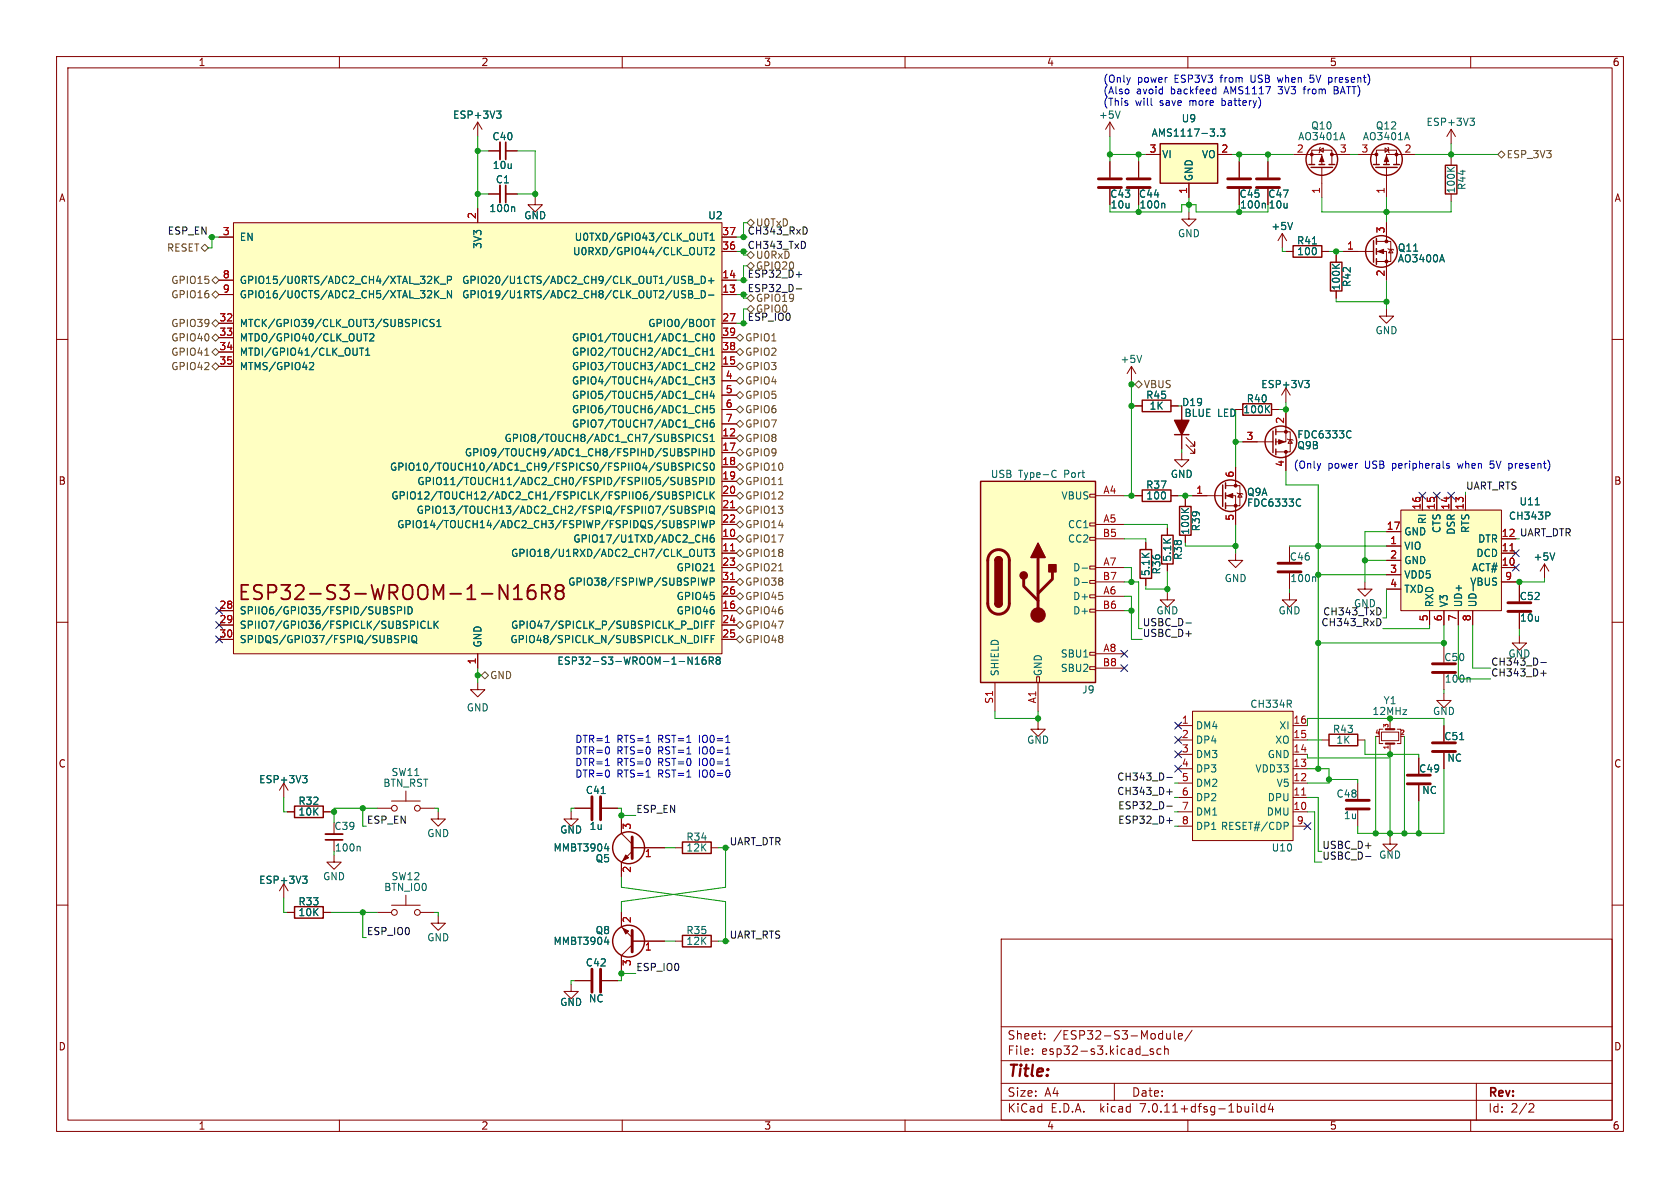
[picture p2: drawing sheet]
<svg xmlns="http://www.w3.org/2000/svg" width="297mm" height="210mm" viewBox="0 0 297 210" stroke-linecap="round" stroke-linejoin="round" font-family="sans-serif">
<g fill="none" stroke="#840000" stroke-width=".18">
<path d="M10 10h277v190h-277zM12 12h273v186h-273zM60 10v2M110 10v2M160 10v2M210 10v2M260 10v2M41.3 39.4h86.3v76.2h-86.3zM84.5 21.6v2.5M84.5 36.8v2.6M84.5 21.6l-.8 1.3M84.5 21.6l.7 1.3"/>
<path d="M86.4 34.3h2M86.4 26.7h2M89.4 34.3h2M89.4 26.7h2M94.6 34.9v1.3h1.3l-1.3 1.3-1.3-1.3h1.3M196.2 21.6v2.5M196.2 28.6v2.8M196.2 33.4v2.8M196.2 21.6l-.7 1.3M196.2 21.6l.8 1.3M201.3 28.6v2.8M201.3 33.4v2.8"/>
<path d="M202.6 27.3h2.5M210.2 37.5v1.2h1.3l-1.3 1.3-1.3-1.3h1.3M210.2 32.4v2.5M215.3 27.3h2.5M219.1 28.6v2.8M219.1 33.4v2.8M224.2 28.6v2.8M224.2 33.4v2.8M228.6 27.3h5.1v1.8M231.9 29.1v-2.6h3.6v2.6M233.3 26.5l.6-.3v.7zM233.4 26l-.1 .2v.7l-.1 .2"/>
<path d="M233.7 29.6v5.3M235.5 27.3h3.3M240 27.3h3.3M243.3 29.1v-2.6h3.6v2.6M244.9 26.2l.6 .3-.6 .4zM245.1 29.6v5.3M245.1 39.4v3.3M245.4 26l.1 .2v.7l.1 .2M250.2 27.3h-5.1v1.8M256.5 22.9v2.5M256.5 27.9v1.3M256.5 34.3v1.3"/>
<path d="M256.5 22.9l-.7 1.2M256.5 22.9l.8 1.2M10 60h2M38.7 52.1h2.6M38.7 49.5h2.6M38.7 57.2h2.6M38.7 41.9h2.6M38.7 59.7h2.6M127.6 44.5h2.6M127.6 52.1h2.6M127.6 49.5h2.6M127.6 57.2h2.6"/>
<path d="M127.6 41.9h2.6M127.6 59.7h2.6M226.7 41.3l-.8 1.2M226.7 41.3v2.5M226.7 41.3l.8 1.2M227.3 44.5h1.3M233.7 44.5h1.2M236.2 45.1v1.3M236.2 51.4v1.3M237.5 44.5h5.3M243.3 44.5h1.8v5M243.3 42.7h2.6v3.5h-2.6"/>
<path d="M245.1 54.6v1.3h1.3l-1.3 1.3-1.3-1.3h1.3M245.4 43.9l.1 .2h.8l.1 .1M245.9 44.1l.4 .6h-.8zM285 60h2M38.7 64.8h2.6M38.7 62.2h2.6M127.6 77.5h2.6M127.6 64.8h2.6M127.6 62.2h2.6M127.6 67.3h2.6M127.6 69.9h2.6M127.6 72.4h2.6"/>
<path d="M127.6 74.9h2.6M200 64.8l-.7 1.2M200 64.8v2.5M200 64.8l.8 1.2M200.7 71.8h1.2M207 71.8h1.3M208.9 71.8v7.6M209.7 78.6l1.5 1.5v-.7v.7h-.8M209.7 77.3l1.5 1.6v-.8v.8h-.8M218.4 72.4h1.3M219.7 78.1h5.3M224.8 72.4h1.3"/>
<path d="M225.6 76.3h2.5v3.6h-2.5M227.3 73v5.1h-1.7M227.3 68.6v2.5M227.3 79.9v3.3M227.3 68.6l-.7 1.3M227.3 68.6l.8 1.3M227.6 77.6l.1 .1h.8l.1 .2M228.1 77.7l.4 .7h-.8zM127.6 87.6h2.6M127.6 95.3h2.6M127.6 97.8h2.6M127.6 80h2.6"/>
<path d="M127.6 82.6h2.6M127.6 85.1h2.6M127.6 90.2h2.6M127.6 92.7h2.6M192.7 95h1v.5h-1zM192.7 92.5h1v.5h-1zM192.7 87.4h1v.5h-1zM193.7 87.6h5.1M193.7 95.3h5.1M193.7 92.7h5.1M200.7 87.6h1.2M202.6 95.9v1.3"/>
<path d="M206.4 93.3v1.3M206.4 99.7v1.3M207 87.6h1.3M208.9 80v1.3h1.3l-1.3 1.3-1.3-1.3h1.3M209.5 88.3v1.2M209.5 94.6v1.3M210.8 87.6h5.4M216.7 87.6h1.7v5.1M216.7 85.9h2.5v3.5h-2.5M218.4 97.8v1.3h1.3l-1.3 1.2-1.2-1.2h1.2M218.4 82.6v3.3M218.7 87.1l.1 .1h.8l.1 .2"/>
<path d="M219.2 87.2l.4 .7h-.8zM228 96.5v2.8M245.1 96.5h2.5M245.1 94h2.5M245.1 99.1h2.5M247.6 90.2h17.8v17.8h-17.8zM251.5 87.6v2.6M254 87.6v2.6M256.5 87.6v2.6M259.1 87.6v2.6M265.4 95.3h2.6M265.4 97.8h2.6"/>
<path d="M273 99.7l-.7 1.3M273 99.7v2.5M273 99.7l.8 1.3M10 110h2M38.7 108h2.6M38.7 110.5h2.6M38.7 113h2.6M84.5 115.6v2.5M127.6 108h2.6M127.6 100.3h2.6M127.6 110.5h2.6M127.6 113h2.6"/>
<path d="M127.6 105.4h2.6M127.6 102.9h2.6M183.3 119.6h.5v1.1h-.5zM192.7 117.9h1v.5h-1zM192.7 115.3h1v.5h-1zM192.7 107.7h1v.5h-1zM192.7 105.2h1v.5h-1zM192.7 102.6h1v.5h-1zM192.7 100.1h1v.5h-1zM193.7 108h5.1M193.7 100.3h5.1M193.7 105.4h5.1"/>
<path d="M193.7 102.9h5.1M193.7 115.6h5.1M193.7 118.1h5.1M202.6 102.2v1.3M206.4 104.8v1.2h1.2l-1.2 1.3-1.3-1.3h1.3M228 104.8v1.2h1.2l-1.2 1.3-1.3-1.3h1.3M228 101.3v2.8M241.3 102.9v1.2h1.3l-1.3 1.3-1.3-1.3h1.3M245.1 101.6h2.5M245.1 104.1h2.5M252.7 108v2.5M255.3 108v2.5"/>
<path d="M255.3 114.3v2.8M255.3 119.1v2.8M257.8 108v2.5M260.3 108v2.5M265.4 100.3h2.6M265.4 102.9h2.6M268.6 112.4v1.3h1.3l-1.3 1.2-1.3-1.2h1.3M268.6 103.5v2.8M268.6 108.3v2.8M285 110h2M50.2 138.4v2.6M50.2 138.4l-.8 1.3"/>
<path d="M50.2 138.4l.7 1.3M71.8 139.8v1.8M84.5 120.7v1.2h1.2l-1.2 1.3-1.3-1.3h1.3M175.9 120.7v5M183.5 127.6v1.3h1.3l-1.3 1.3-1.3-1.3h1.3M183.5 120.7v5M208.3 130.8h2.5M208.3 128.3h2.5M208.3 138.4h2.5M208.3 135.9h2.5M208.3 133.4h2.5M210.8 125.7h17.8v22.9h-17.8z"/>
<path d="M228.6 130.8h2.5M228.6 128.3h2.5M228.6 138.4h2.5M228.6 135.9h2.5M228.6 133.4h2.5M233.7 130.8h1.2M240 138.4v2.8M240 130.8h1.3M244.2 129.4h3.1v1.5h-3.1zM244.5 128.9h-.7v2.5h.7M245.7 127.6v1.3M245.7 131.4v1.3"/>
<path d="M247 128.9h.6v2.5h-.6M250.8 134v2.8M250.8 138.8v2.8M255.3 122.6v1.2h1.2l-1.2 1.3-1.3-1.3h1.3M255.3 128.3v2.8M255.3 133.1v2.8M10 160h2M50.2 156.2l-.8 1.3M50.2 156.2v2.6M50.2 156.2l.7 1.3M50.8 143.5h1.3M57.1 143.5h1.3"/>
<path d="M59.1 151.1v1.3h1.2l-1.2 1.3-1.3-1.3h1.3M59.1 148.5v2M66.7 142.9h2.5M69.2 141.6h5.1M71.8 158.2v1.8M74.3 142.9h2.5M77.5 143.5v1.3h1.2l-1.2 1.3-1.3-1.3h1.3M101 143.5v1.3h1.2l-1.2 1.3-1.3-1.3h1.3M101.6 142.9h2.8M106.4 142.9h2.8M109.9 144.8v2.5l1.9 1.9M111.8 150.5l-1.9 1.9v2.5"/>
<path d="M111.8 149.9h5.7M119.4 149.9h1.2M125.7 149.9h1.3M208.3 143.5h2.5M208.3 141h2.5M208.3 146.1h2.5M228.6 143.5h2.5M228.6 141h2.5M228.6 146.1h2.5M240 143.3v2.8M245.7 148v1.2h1.3l-1.3 1.3-1.2-1.3h1.2M285 160h2"/>
<path d="M50.8 161.3h1.3M57.1 161.3h1.3M66.7 161.3h2.5M69.2 160h5.1M74.3 161.3h2.5M77.5 161.9v1.3h1.2l-1.2 1.3-1.3-1.3h1.3M101 174v1.3h1.2l-1.2 1.2-1.3-1.2h1.3M101.6 173.4h2.8M106.4 173.4h2.8M109.9 161.3v2.5l1.9 1.9M111.8 167l-1.9 1.9v2.6M111.8 166.4h5.7"/>
<path d="M119.4 166.4h1.2M125.7 166.4h1.3M177 166h108v32h-108zM60 198v2M110 198v2M160 198v2M177 194.5h108M177 191.5h108M177 187.5h108M177 181.5h108M182.5 186.3v.1M182.5 185.5v.1"/>
<path d="M184.7 183.6v.1M184.7 182.8v.1M197 191.5v3M203.9 185.5l-.4-.1-.2 .2 .1 .2 .5 .2v.3h-.6M205.2 185.5l-.4-.1-.3 .3v.4l.2 .2h.5M205.4 182.7l.1 .1M205.5 182.2v1.5M205.5 183.6l-.1 .1M205.9 185.5l.2-.1 .4 .1v.9M205.9 184.9v1.5M206.2 182.7l.1 .9 .4 .1 .2-.1M206.9 182.7v1"/>
<path d="M207.6 182.2v1.3l.2 .2M208.3 183.2l.7-.1v-.3l-.5-.1-.2 .2 .1 .7h.6M210 198v2M210.7 182.1l-1.2 2M221.5 195.1v.1M221.5 195.6v1M222.2 195.1v1.3l.2 .2M223.6 195.1v1.5M223.6 195.7l-.4-.1-.3 .3v.4l.1 .2h.6M224.6 195l-.4 1.1h1M225 195.6v1M260 198v2"/>
<path d="M261 191.5v6.5M270.5 195.1l.5 .1 .2 .3-1 1.1h1"/>
<circle cx="69.7" cy="142.9" r=".51"/>
<circle cx="73.8" cy="142.9" r=".51"/>
<circle cx="69.7" cy="161.3" r=".51"/>
<circle cx="73.8" cy="161.3" r=".51"/>
</g>
<g fill="none" stroke="#840000" stroke-width=".51">
<path d="M194.2 31.6h4M194.2 33.1h4M199.3 31.6h4M199.3 33.1h4M217 31.6h4.1M217 33.1h4.1M222.1 31.6h4.1M222.1 33.1h4.1M175.2 97.7a1.91 1.91 0 0 1 2.1-.4 1.91 1.91 0 0 1 1.1 1.8v7.6a1.91 1.91 0 0 1-1.9 1.9 1.91 1.91 0 0 1-1.9-1.9v-7.8l.2-.6zM183.5 98.6v10.1M225.9 99.6h4.1M181 102.4v1.2l2.5 2.6"/>
<path d="M186.1 101.1v1.3l-2.6 2.5M225.9 101.1h4.1M253.2 117.3h4.1M253.2 118.9h4.1M266.6 106.6h4M266.6 108.1h4M248.8 137h4.1M248.8 138.6h4.1M253.2 131.3h4.1M253.2 132.8h4.1M104.6 140.8v4.1M106.2 140.8v4.1"/>
<path d="M111.8 148v3.8M238 141.5h4.1M238 143h4.1M104.6 171.3v4.1M106.2 171.3v4.1M111.8 164.5v3.8"/>
</g>
<g fill="#840000" stroke="#840000" stroke-width=".18">
<path d="M110.6 151.1l.5 .5-1 .5z"/>
<path d="M110.1 164.1l1 .5-.5 .5z"/>
<path d="M226.1 77.7l1 .4-1 .4z"/>
<path d="M245.1 27.6l.4 1h-.8z"/>
<path d="M243.6 44.5l1-.4v.7z"/>
<path d="M233.7 27.6l.4 1h-.8z"/>
<path d="M216.9 87.6l1-.4v.8z"/>
<circle cx="227.3" cy="76.3" r=".25"/>
<circle cx="227.3" cy="79.9" r=".25"/>
<circle cx="246.9" cy="27.3" r=".25"/>
<circle cx="243.3" cy="27.3" r=".25"/>
<circle cx="245.1" cy="46.2" r=".25"/>
<circle cx="245.1" cy="42.7" r=".25"/>
<circle cx="231.9" cy="27.3" r=".25"/>
<circle cx="235.5" cy="27.3" r=".25"/>
<circle cx="218.4" cy="89.4" r=".25"/>
<circle cx="218.4" cy="85.9" r=".25"/>
<circle cx="183.5" cy="108.7" r="1.27"/>
</g>
<g fill="none" stroke="#840000" stroke-width=".25">
<path d="M205.1 25.4h10.2v7h-10.2zM231.4 29.1h1M231.8 29.6h3.8M233.2 29.1h1M234.9 29.1h1.1M242.8 29.1h1M243.2 29.6h3.8M244.6 29.1h1M246.4 29.1h1M255.5 29.2h2.1v5.1h-2.1zM228.6 43.4h5.1v2.1h-5.1zM235.2 46.4h2v5h-2z"/>
<path d="M242.8 42.5v3.9M243.3 42.2v1M243.3 43.9v1.1M243.3 45.7v1M201.9 70.7h5.1v2.1h-5.1zM207.6 76.8h2.6M219.7 71.4h5.1v2h-5.1zM225 76.2v3.8M225.6 75.8v1M225.6 77.6v1M225.6 79.4v1M173.4 85.1h20.3v35.6h-20.3z"/>
<path d="M175.9 99.1a.64 .64 0 0 1 .6-.7 .64 .64 0 0 1 .7 .7M201.5 97.2h2.1v5h-2.1zM201.9 86.6h5.1v2h-5.1zM205.4 94.6h2v5.1h-2zM208.5 89.5h2.1v5.1h-2.1zM216.2 85.7v3.8M216.7 85.3v1.1M216.7 87.1v1M216.7 88.9v1M175.9 106.7a.64 .64 0 0 0 .6 .6 .64 .64 0 0 0 .7-.6M234.9 129.8h5.1v2h-5.1zM52.1 142.5h5v2h-5z"/>
<path d="M120.6 148.8h5.1v2.1h-5.1zM52.1 160.3h5v2h-5zM120.6 165.4h5.1v2h-5.1z"/>
<circle cx="233.7" cy="28.2" r="2.79"/>
<circle cx="245.1" cy="28.2" r="2.79"/>
<circle cx="244.2" cy="44.4" r="2.79"/>
<circle cx="226.4" cy="78.1" r="2.79"/>
<circle cx="217.6" cy="87.6" r="2.79"/>
<circle cx="111.1" cy="149.9" r="2.82"/>
<circle cx="111.1" cy="166.4" r="2.82"/>
</g>
<g fill="none" stroke="#006464" stroke-width=".18">
<path d="M87.8 19.6h.8l-.5 .5 .4 .1 .1 .5-.3 .2h-.3M198 19.6l-.4 1.3M90.8 36.6l.2 .1v.7M205.7 35.9l.2 .2v.7M215.3 24v.1M215.7 22.8h.8l-.4 .5 .4 .1v.6l-.2 .1-.6-.1M228.5 39.3l-.4 1.3M237.3 23.4l.4 1.3M248.7 23.4l.5 1.3M255.8 29.5l.8 .8M257.1 29.5l-.7 .6M259.9 20.9h.8l-.5 .5 .4 .1 .1 .4-.3 .3h-.4"/>
<path d="M64.3 59h.7M64.6 59v1.3M65.4 59.1l.5-.1 .2 .4-.8 .9h.8M75.5 56.6a.6 .6 0 0 0-.8 .4 .6 .6 0 0 0 .6 .7l.2-.1M76.7 56.5h-.4l-.2 .1v.3l.5 .3 .1 .3-.2 .2h-.5M76.9 48.8v1.3M76.9 51.4v1.2M77 49.4l.6 .7M77 51.9l.6 .7M77.2 57.7h.8M77.2 56.8l.4-.3v1.2M77.6 48.8l-.7 .8"/>
<path d="M77.6 51.4l-.7 .7M77.8 52.8h1M77.8 50.2h1M79.1 49.5l.6-.1 .1-.1v-.3l-.7-.2v1.3M79.8 51.4v1.2l-.7-1.2v1.2M121 51.4h.2M121.1 52.2v.3M121.7 51.4h.5l.2 .2-.2 .4 .2 .1 .1 .3-.3 .2h-.5zM121.7 48.8h.5l.2 .3-.2 .3 .2 .2 .1 .3-.3 .2h-.5zM121.7 52h.5M121.7 49.4h.5M122.7 52.8h1"/>
<path d="M122.7 50.2h1M124 51.4a.64 .64 0 0 1 .7 .6 .64 .64 0 0 1-.7 .6zM124 48.8a.64 .64 0 0 1 .7 .7 .64 .64 0 0 1-.7 .6zM124.3 59.6h.7M124.5 43.8h.7M124.5 41.2h.7M124.8 41.2v1.3M124.8 43.8v1.2M125 59v1.3M125.2 52.2h1M125.2 49.6h1M125.6 43.9l.4-.1 .3 .3-.8 .9h.8"/>
<path d="M125.6 41.6l.3-.4v1.3M125.6 42.5h.7M125.7 59.1l.2-.1a.68 .68 0 0 1 .4 .6 .68 .68 0 0 1-.4 .7l-.2-.2-.1-.3zM125.7 56.5h.7M125.7 49.1v1M126 56.5v1.2M232 43.1h.7M235.5 46.7l.8 .7M236.8 46.7l-.7 .5M254.9 45l.5 1.3M54.9 64.1h.4l.2 .3-.8 .9h.8M63.6 61.5h.7"/>
<path d="M63.9 61.5v1.3M64.6 62.8h.8M64.6 61.9l.4-.4v1.3M122.3 80l.7-.1 .1-.2-.1-.3-.7-.1v1.3M123.6 79.3v1.3M123.9 76.9a.6 .6 0 0 0-.9 .4 .6 .6 0 0 0 .6 .7l.3-.1M124.2 79.3v1.3M124.2 79.9h.7M124.3 61.5v1.3M124.3 64.7h.7M124.3 62.1h.7M124.3 67.2h.7"/>
<path d="M124.3 69.8h.7M124.3 72.3h.7M124.3 74.8h.7M124.9 79.3v1.3M125 61.5v1.3M125 64.1v1.2M125 66.6v1.3M125 69.2v1.2M125 71.7v1.3M125 74.2v1.3M125.1 76.8h-.5l-.3 .2 .2 .3 .5 .3v.3l-.2 .1h-.5M125.5 66.6h.8l-.4 .5 .3 .1v.6l-.2 .1-.5-.1"/>
<path d="M125.6 79.3a.64 .64 0 0 1 .7 .7 .64 .64 0 0 1-.7 .6zM125.6 64.2l.4-.1 .3 .3-.8 .9h.8M125.6 78h.7M125.6 61.9l.3-.4v1.3M125.6 77.1l.3-.3v1.2M125.6 62.8h.7M125.9 69.1l-.3 .9h.7M126.2 74.2l-.4 .1a.86 .86 0 0 0 0 1.2l.4-.1 .1-.4-.3-.3-.3 .1-.1 .2M126.2 69.6v.8M126.2 71.7h-.6v.6l.1-.1h.5l.1 .2-.1 .4-.2 .2-.4-.2M201.8 62.8l-.4 1.3M223.9 72.2l.6 .8"/>
<path d="M224.5 71.7l-.8 .7M230.7 67.3h.7l-.4 .4 .4 .2v.4l-.2 .2h-.4M238.6 76.1l.2 .2M238.8 77.3l-.2 .1M120.1 87.3l.7 .5-.2 .4-.5-.1M120.5 89.5v1l-.2 .2M120.6 84.4v1l-.1 .2-.4 .1M120.7 81.9h-.5l-.2 .1v.3l.6 .3 .1 .3-.2 .2h-.5M120.8 87l-.4-.1-.3 .3M121.1 89.5h.5l.2 .2-.2 .4 .2 .1 .1 .3-.3 .2h-.5zM121.1 90.1h.5M121.2 84.4h.4l.3 .2-.3 .4 .3 .1v.3l-.2 .3h-.5z"/>
<path d="M121.2 85h.4M121.3 82.5h.6l.1-.2-.1-.3-.6-.1v1.2M121.4 87.6l.6-.1 .1-.1-.1-.3-.6-.2v1.3M121.7 92.1l-.5-.1-.2 .1v.4l.6 .2 .1 .3-.3 .3-.4-.1M122.2 92.7l.6-.1 .2-.2-.1-.3-.7-.1v1.3M122.5 81.9v1.2M122.6 86.9v1.3M123.1 89.5h-.5l-.3 .2 .2 .3 .5 .3v.3l-.2 .1h-.5M123.1 84.5l-.5-.1-.2 .2 .1 .3 .6 .3v.3l-.2 .2-.5-.1M123.3 97.1v1l.3 .3 .3-.1 .1-.2v-1M123.5 92v1.3M123.6 90.1h.6l.1-.2v-.3l-.7-.1v1.2"/>
<path d="M123.7 85.1l.6-.1 .1-.2-.1-.3-.6-.1v1.3M123.9 82a.6 .6 0 0 0-.9 .4 .6 .6 0 0 0 .6 .7l.3-.1M124 87.1a.6 .6 0 0 0-.9 .4 .6 .6 0 0 0 .6 .7l.3-.1M124 92l.3 1.3 .2-.9 .3 .9 .3-1.3M124.3 94.6v1.2M124.3 95.2h.7M124.5 97.1h.7M124.5 86.9v1.3h.6M124.8 97.1v1.3M124.9 89.5v1.2M124.9 84.4v1.3M125 94.6v1.2"/>
<path d="M125.1 81.9h-.5l-.3 .2 .2 .3 .5 .2v.4l-.2 .1h-.5M125.5 89.7l.2-.2a.43 .43 0 0 1 .6 .4v.4a.42 .42 0 0 1-.4 .5 .42 .42 0 0 1-.5-.5zM125.5 97.1h.8l-.4 .5 .3 .1v.5l-.2 .2-.5-.2M125.6 84.4a.64 .64 0 0 1 .7 .6 .64 .64 0 0 1-.7 .7zM125.6 86.9v1.3M125.6 92.7l.6-.1 .1-.2-.1-.3-.6-.1v1.3M125.7 82l.2-.1a.68 .68 0 0 1 .4 .6 .68 .68 0 0 1-.4 .6l-.2-.1-.1-.4zM125.7 90.4l.6 .5M125.7 87.5l.6 .7M126.2 94.6h-.4a.86 .86 0 0 0 0 1.2l.4-.1 .1-.4-.3-.3-.3 .1-.1 .2M126.3 86.9l-.7 .8M186.4 83.1l.3 .2"/>
<path d="M186.7 84.3l-.3 .1M208.9 89.9l.7 .7M210.1 89.9l-.7 .5M229.7 88.2l.3 .1M230 89.4l-.3 .1M271.4 89.3h.7M273.8 90.5l.2 .3v.3l-.2 .1M274.9 97.7l-.5 1.3M69.2 107.9l.4 .1 .1 .3-.2 .2h-.3M70.3 107.3v1.2M70.9 107.8l-.6 .1M71 113l.6-.1 .1-.1v-.3l-.7-.2v1.3"/>
<path d="M71.5 107.3v1.2M72.1 107.3v1.2h.5l.3-.7M72.3 112.3v1.3M73 112.4l.1-.1a.43 .43 0 0 1 .6 .5v.4a.42 .42 0 0 1-.5 .4 .42 .42 0 0 1-.4-.4v-.4zM73.1 113.3l.4 .2M73.5 113.5l.2 .2M73.8 109.8v1.3M75.2 109.9a.6 .6 0 0 0-.9 .4 .6 .6 0 0 0 .6 .8l.3-.2M75.7 109.8v1.3h.6M76.7 109.8v1.3M76.9 110.3l.6 .8M77.5 109.8l-.8 .7"/>
<path d="M122.9 117.4h.7M122.9 116.5l.4-.4v1.3M124 109.8v1.3M124 112.3v1.3M124.6 110.4h.5M124.6 112.9h.5M124.7 116.1l-.3 .1a.86 .86 0 0 0 0 1.2l.4-.1v-.4l-.2-.3-.4 .1-.1 .2M125.1 102.2l-.3 1.2-.3-.9-.2 .9M125.2 109.8h-.6v1.3M125.2 112.3h-.6v1.3M125.4 116.8h.6l.1-.2v-.3l-.7-.2v1.3M125.6 102.8h.6l.1-.2-.1-.3-.6-.1v1.2"/>
<path d="M125.6 100.9h.7M125.7 116.8l.4 .6M125.7 110.4h.5M125.7 112.9h.5M126.3 109.8h-.6v1.3M126.3 112.3h-.6v1.3M126.8 116.7l-.2 .2 .1 .4 .1 .1h.4l.1-.2v-.3l-.2-.2M126.8 116.7l-.2-.2 .2-.4h.3l.2 .3-.2 .3M126.8 116.7h.3M191.3 100.4h1M191.3 103h1M232.4 102l.2 .1v.7"/>
<path d="M259.7 119.7l.2 .2v.7M260.4 103.5v.9M53.5 137.1h.8l-.4 .5 .3 .1 .1 .4-.3 .3h-.3M227.9 124.4l.4 .6M228.2 123.9v.4M258.1 130.8h.7M53.5 154.9h.8l-.4 .5 .3 .1 .1 .4-.3 .3h-.3M63.5 149.6l.2 .2v.6M106.3 140.3h.7M106.9 150h.8M107.5 149.6v.8M227 145.4h.5l.2 .2-.1 .4h-.6"/>
<path d="M106.9 166.5h.8M107.5 166.1v.8"/>
</g>
<g fill="#840000" stroke="#840000" stroke-width=".25">
<path d="M207.6 74.3h2.6l-1.3 2.5z"/>
<path d="M175.9 106.7h1.3a.64 .64 0 0 1-.7 .6 .64 .64 0 0 1-.6-.6z"/>
<path d="M175.9 99.1h1.3v7.6h-1.3z"/>
<path d="M176.1 98.6a.64 .64 0 0 1 .7-.1 .64 .64 0 0 1 .4 .6h-1.3z"/>
<path d="M183.5 96l1.3 2.6h-2.6z"/>
<path d="M185.4 99.8h1.3v1.3h-1.3z"/>
<circle cx="181" cy="101.7" r=".63"/>
</g>
<path d="M88.4 25.1v3.1M88.4 32.8v3M57.5 147.4h3.1" fill="none" stroke="#840000" stroke-width=".33"/>
<path d="M89.4 25.1v3.1M89.4 32.8v3M57.5 148.5h3.1" fill="none" stroke="#840000" stroke-width=".3"/>
<g fill="#ffffc2" stroke="#ffffc2" stroke-width=".18">
<path d="M41.3 39.4h86.3v76.2h-86.3z"/>
<path d="M205.1 25.4h10.2v7h-10.2z"/>
<path d="M173.4 85.1h20.3v35.6h-20.3z"/>
<path d="M210.8 125.7h17.8v22.9h-17.8z"/>
<path d="M247.6 90.2h17.8v17.8h-17.8z"/>
</g>
<path d="M90.8 105.9h1.5M90.8 104.1l.8-.7v2.5M94.5 103.4a1.01 1.01 0 0 0-1.2 1.1v.9l.2 .4 .7 .1 .4-.2 .1-.9-.2-.3-.8-.1-.4 .4M95.8 104.7h1a.69 .69 0 0 0 .5-.6 .69 .69 0 0 0-.5-.7h-1v2.5M96.4 104.7l.8 1.2M98.7 104.5l-.5 .5 .1 .7 .4 .2 .7-.1 .3-.4-.2-.7-.3-.2M98.7 104.5a.55 .55 0 0 1-.5-.6 .55 .55 0 0 1 .5-.5h.5a.55 .55 0 0 1 .5 .5 .55 .55 0 0 1-.5 .6M98.7 104.5h.5" fill="none" stroke="#840000" stroke-width=".32"/>
<path d="M129.1 97.4h.8M129.1 89.8h.8M266.9 97.4h.8M129.1 102.5h.8M230.1 140.6h.7" fill="none" stroke="#a90000" stroke-width=".18"/>
<path d="M245 131.4h1.5M245 128.9h1.5" fill="none" stroke="#840000" stroke-width=".38"/>
<g fill="none" stroke="#725600" stroke-width=".18">
<path d="M132.1 39.4l.6-.7 .6 .7-.6 .6zM264.8 27.3l.6-.6 .7 .6-.7 .6zM35.6 43.8l.6-.6 .6 .6-.6 .7zM37.5 49.5l.6-.6 .6 .6-.6 .7zM37.5 57.2l.6-.7 .6 .7-.6 .6zM37.5 59.7l.6-.6 .6 .6-.6 .6zM38.1 51.4l.6 .7-.6 .6-.6-.6zM130.2 59.7l.6-.6 .6 .6-.6 .6zM132.1 52.7l.6-.6 .6 .6-.6 .6zM132.1 45.1l.6-.6 .6 .6-.6 .6zM132.1 47l.6-.6 .6 .6-.6 .6zM132.7 54l.6 .6-.6 .6-.6-.6z"/>
<path d="M36.2 62.8h.7M37.5 62.2l.6-.6 .6 .6-.6 .7zM37.5 64.8l.6-.7 .6 .7-.6 .6zM130.2 62.2l.6-.6 .6 .6-.6 .7zM130.2 64.8l.6-.7 .6 .7-.6 .6zM130.2 67.3l.6-.6 .6 .6-.6 .6zM130.2 69.9l.6-.7 .6 .7-.6 .6zM130.2 77.5l.6-.7 .6 .7-.6 .6zM130.8 74.3l.6 .6-.6 .7-.6-.7zM130.8 71.8l.6 .6-.6 .6-.6-.6zM200.7 67.9l.6-.6 .6 .6-.6 .7zM130.2 90.2l.6-.7 .6 .7-.6 .6z"/>
<path d="M130.2 92.7l.6-.6 .6 .6-.6 .6zM130.2 95.3l.6-.7 .6 .7-.6 .6zM130.2 97.8l.6-.6 .6 .6-.6 .6zM130.2 85.1l.6-.6 .6 .6-.6 .6zM130.2 82.6l.6-.7 .6 .7-.6 .6zM130.2 80l.6-.6 .6 .6-.6 .6zM130.8 87l.6 .6-.6 .7-.6-.7zM130.8 99.7l.6 .6-.6 .7-.6-.7zM137.7 85.7h.7M85.1 119.4l.6-.7 .7 .7-.7 .6zM130.2 113l.6-.6 .6 .6-.6 .7zM130.2 108l.6-.7 .6 .7-.6 .6z"/>
<path d="M130.2 102.9l.6-.7 .6 .7-.6 .6zM130.2 105.4l.6-.6 .6 .6-.6 .6zM130.8 109.9l.6 .6-.6 .6-.6-.6zM137.7 100.9h.7"/>
</g>
<g fill="none" stroke="#0f0f0f" stroke-width=".18">
<path d="M140.8 48.5h.9M140.8 51.1h.9M142.3 43v.6M142.5 40.2l.2 .5-.2 .6M209.7 110.1h.9M244.1 107.7v.7M244.1 109.6v.5l-.2 .5M272.4 119h1M272.4 117.1h1M272.9 118.5v1M206.3 137.4h.9M206.3 140h.9"/>
<path d="M206.8 139.5v1M206.3 142.5h.9M206.3 145.1h.9M241.4 151.4h1"/>
</g>
<g fill="none" stroke="#0000c2" stroke-width=".18">
<path d="M199.5 15.9v.6M199.8 13.7l-.3 .8M203.6 18.6h.1M214.6 15.7l.3 .1M214.9 15.3v1.3M214.9 16.5l-.3 .1M225.8 13.7l.3 .8M230.4 15.7h.4M230.6 15.4l-.1 1.2M231.6 14.4l.5 .1M232.2 13.3h-.6v.6l.5-.1M235 13.7l.4 .1"/>
<path d="M235.4 14.4l-.4 .1M235.9 15.3v1.3h.4M235.9 15.9h.4M233.5 81.9l-.3 .9M256.2 82l-.3-.1-.2 .2 .1 .2 .4 .1v.3h-.5M263.4 82.7l.2 .1M264.1 81.5h-.6l-.1 .6 .2-.1M266.7 82.7l.4 .1M267.1 81.9l-.4 .1M107 131.2h.7M107 135.3h.7M114.2 131.2h.7"/>
<path d="M114.2 137.4h.7M128.3 131.2h.7M128.3 133.3h.7M128.3 135.3h.7"/>
</g>
<g fill="none" stroke="#009600" stroke-width=".18">
<path d="M84.5 24.1v12.7M84.5 34.3h1.9M84.5 26.7h1.9M91.4 34.3h3.2M91.4 26.7h3.2v8.2M132.1 39.4h-.7v2.5M196.2 27.3h6.4M196.2 37.5h12.7v-1.3h2.6v1.3h12.7M196.2 24.1v4.5M201.3 27.3v1.3M210.2 34.9v2.6M217.8 27.3h10.8"/>
<path d="M219.1 27.3v1.3M224.2 27.3v1.3M233.7 34.9v2.6h22.8v-1.9M238.8 27.3h1.2M245.1 34.9v4.5M250.2 27.3h14.6M256.5 25.4v2.5M36.8 41.9h1.9M37.5 41.9v1.9h-.7M130.2 44.5h1.9M130.2 57.2h1.9M130.2 41.9h1.9"/>
<path d="M130.2 49.5h1.9M130.2 52.1h1.9M131.4 44.5v.6h.7M131.4 52.1v.6h.7M132.1 47h-.7v2.5M132.1 54.6h-.7v2.6M226.7 43.8v.7h.6M234.9 44.5h2.6M236.2 52.7v.6h8.9M236.2 44.5v.6M245.1 49.5v5.1M200 67.9h.7"/>
<path d="M200 71.8h.7M200 67.3v20.3M208.3 71.8h.6M208.9 79.4v.6M218.4 72.4v10.2M218.4 78.1h1.3M226.1 72.4h1.2M227.3 71.1v1.9M198.8 95.3h3.8v.6M198.8 87.6h1.9M198.8 92.7h7.6v.6M208.3 87.6h2.5"/>
<path d="M209.5 87.6v.7M209.5 96.5h8.9M218.4 92.7v5.1M227.3 83.2v2.5h5.7v50.2M228 96.5h17.1M241.3 99.1h3.8M245.1 94h-3.8v8.9M259.1 87v.6M268 95.3h.6M84.5 118.1v2.6M84.5 119.4h.6M198.8 102.9h2.5v8.2h.6"/>
<path d="M198.8 100.3h1.2v2.6M198.8 105.4h1.2v7.6h1.9M198.8 108h1.2M202.6 103.5v.6h3.8M206.4 101v3.8M228 104.1v.7M233 113.7h22.3M233 101.6h12.1M245.1 104.1v5.1h-.6M252.7 110.5v.6h-8.2M255.3 110.5v3.8M257.8 110.5v9.5h5.7"/>
<path d="M260.3 110.5v7.6h3.2M268.6 102.9v.6M268.6 111.1v1.3M273 102.2v.7h-5M175.9 125.7v1.3h7.6M183.5 125.7v1.9M207.6 138.4h.7M231.1 133.4v.6h14.6v14M231.1 128.3v-1.3h24.2v1.3M231.1 135.9h3.8v2.5h-3.8M231.1 130.8h2.6M234.9 137.8h5.1v.6"/>
<path d="M241.3 130.8v2.6h9.5v.6M243.2 130.2v17.1M245.7 127v.6M245.7 132.7v.7M248.3 130.2v17.1M255.3 121.9v.7M255.3 135.9v11.4h-15.3v-1.2M50.2 141v2.5h.6M50.2 158.8v2.5h.6M58.4 143.5h.7M64.1 142.9v3.2h.7M66.7 142.9h-7.6v2.5"/>
<path d="M76.8 142.9h.7v.6M101.6 142.9h-.6v.6M109.2 142.9h.7v1.9M109.9 154.9v1.9l18.4 2.6v7M109.9 144.1h2.5M117.5 149.9h1.9M127 149.9h1.9M128.3 149.9v6.9l-18.4 2.6v1.9M207.6 143.5h.7M207.6 146.1h.7M207.6 141h.7M231.1 143.5h1.3v8.9h1.3"/>
<path d="M231.1 141h1.9v9.5h.7M250.8 141.6v5.7M58.4 161.3h8.3M64.1 161.3v4.4h.7M76.8 161.3h.7v.6M101.6 173.4h-.6v.6M109.9 172.1h2.5M109.9 171.5v1.9h-.7M117.5 166.4h1.9M127 166.4h1.9"/>
</g>
<g fill="none" stroke="#000084" stroke-width=".18">
<path d="M250.9 87l1.2 1.2M252.1 87l-1.2 1.2M253.4 87l1.2 1.2M254.6 87l-1.2 1.2M255.9 87l1.2 1.2M257.1 87l-1.2 1.2M267.4 97.2l1.2 1.2M267.4 99.7l1.2 1.2M268.6 97.2l-1.2 1.2M268.6 99.7l-1.2 1.2M38.1 107.3l1.2 1.3M38.1 109.9l1.2 1.2"/>
<path d="M38.1 112.4l1.2 1.2M39.3 107.3l-1.2 1.3M39.3 109.9l-1.2 1.2M39.3 112.4l-1.2 1.2M198.1 117.5l1.3 1.2M198.1 115l1.3 1.2M199.4 117.5l-1.3 1.2M199.4 115l-1.3 1.2M207.7 127.7l1.2 1.2M207.7 135.3l1.2 1.2M207.7 132.7l1.2 1.3M207.7 130.2l1.2 1.2"/>
<path d="M208.9 127.7l-1.2 1.2M208.9 135.3l-1.2 1.2M208.9 132.7l-1.2 1.3M208.9 130.2l-1.2 1.2M230.5 145.4l1.2 1.3M231.7 145.4l-1.2 1.3"/>
</g>
<g fill="#009600" stroke="#009600" stroke-width=".18">
<circle cx="200" cy="108" r=".46"/>
<circle cx="206.4" cy="104.1" r=".46"/>
<circle cx="200" cy="102.9" r=".46"/>
<circle cx="183.5" cy="127" r=".46"/>
<circle cx="196.2" cy="27.3" r=".46"/>
<circle cx="234.9" cy="137.8" r=".46"/>
<circle cx="131.4" cy="52.1" r=".46"/>
<circle cx="131.4" cy="57.2" r=".46"/>
<circle cx="64.1" cy="142.9" r=".46"/>
<circle cx="59.1" cy="143.5" r=".46"/>
<circle cx="64.1" cy="161.3" r=".46"/>
<circle cx="84.5" cy="119.4" r=".46"/>
<circle cx="109.9" cy="144.1" r=".46"/>
<circle cx="128.3" cy="149.9" r=".46"/>
<circle cx="233" cy="135.9" r=".46"/>
<circle cx="233" cy="101.6" r=".46"/>
<circle cx="233" cy="113.7" r=".46"/>
<circle cx="128.3" cy="166.4" r=".46"/>
<circle cx="109.9" cy="172.1" r=".46"/>
<circle cx="84.5" cy="34.3" r=".46"/>
<circle cx="84.5" cy="26.7" r=".46"/>
<circle cx="94.6" cy="34.3" r=".46"/>
<circle cx="37.5" cy="41.9" r=".46"/>
<circle cx="131.4" cy="44.5" r=".46"/>
<circle cx="131.4" cy="49.5" r=".46"/>
<circle cx="131.4" cy="41.9" r=".46"/>
<circle cx="201.3" cy="37.5" r=".46"/>
<circle cx="219.1" cy="37.5" r=".46"/>
<circle cx="210.2" cy="36.2" r=".46"/>
<circle cx="201.3" cy="27.3" r=".46"/>
<circle cx="219.1" cy="27.3" r=".46"/>
<circle cx="224.2" cy="27.3" r=".46"/>
<circle cx="250.8" cy="147.3" r=".46"/>
<circle cx="245.7" cy="147.3" r=".46"/>
<circle cx="248.3" cy="147.3" r=".46"/>
<circle cx="245.7" cy="127" r=".46"/>
<circle cx="255.3" cy="113.7" r=".46"/>
<circle cx="200" cy="67.9" r=".46"/>
<circle cx="200" cy="71.8" r=".46"/>
<circle cx="227.3" cy="72.4" r=".46"/>
<circle cx="218.4" cy="78.1" r=".46"/>
<circle cx="233" cy="96.5" r=".46"/>
<circle cx="218.4" cy="96.5" r=".46"/>
<circle cx="209.5" cy="87.6" r=".46"/>
<circle cx="200" cy="87.6" r=".46"/>
<circle cx="256.5" cy="27.3" r=".46"/>
<circle cx="245.1" cy="53.3" r=".46"/>
<circle cx="236.2" cy="44.5" r=".46"/>
<circle cx="245.1" cy="37.5" r=".46"/>
<circle cx="245.7" cy="133.4" r=".46"/>
<circle cx="243.2" cy="147.3" r=".46"/>
<circle cx="268.6" cy="102.9" r=".46"/>
<circle cx="241.3" cy="99.1" r=".46"/>
</g>
<text font-size="3.5" fill="#006464" x="41.9" y="106.5">ESP32-S3-WROOM-1-N16R8</text>
<text font-size="2.8" fill="#840000" x="178" y="190.9">Title:</text>
<g font-size="2.1" fill="#840000">
<text x="178" y="184">Sheet:</text>
<text x="186.2" y="184">/ESP32-S3-Module/</text>
<text x="178" y="186.7">File:</text>
<text x="184.1" y="186.7">esp32-s3.kicad_sch</text>
<text x="178" y="196.9">KiCad</text>
<text x="178" y="194.1">Size:</text>
<text x="184.7" y="194.1">A4</text>
<text x="185.7" y="196.9">E.D.A.</text>
<text x="194.6" y="196.9">kicad</text>
<text x="200" y="194.1">Date:</text>
<text x="201.8" y="196.9">7.0.11+dfsg-1build4</text>
<text x="263" y="194.3">Rev:</text>
<text x="263" y="196.9">Id:</text>
<text x="267.1" y="196.9">2/2</text>
</g>
<g font-size="1.8" fill="#840000">
<text x="35" y="11.9">1</text>
<text x="85" y="11.9">2</text>
<text x="135" y="11.9">3</text>
<text x="185" y="11.9">4</text>
<text x="235" y="11.9">5</text>
<text x="285" y="11.9">6</text>
<text x="10.3" y="35.9">A</text>
<text x="285.3" y="35.9">A</text>
<text x="10.3" y="85.9">B</text>
<text x="285.3" y="85.9">B</text>
<text x="10.3" y="135.9">C</text>
<text x="285.3" y="135.9">C</text>
<text x="10.3" y="185.9">D</text>
<text x="285.3" y="185.9">D</text>
<text x="35" y="199.9">1</text>
<text x="85" y="199.9">2</text>
<text x="135" y="199.9">3</text>
<text x="185" y="199.9">4</text>
<text x="235" y="199.9">5</text>
<text x="285" y="199.9">6</text>
</g>
<g font-size="1.8" fill="#0000c2">
<text x="194.9" y="14.7">(Only</text>
<text x="194.9" y="16.8">(Also</text>
<text x="200.9" y="16.8">avoid</text>
<text x="201.1" y="14.7">power</text>
<text x="207.1" y="16.8">backfeed</text>
<text x="207.7" y="14.7">ESP3V3</text>
<text x="216.1" y="14.7">from</text>
<text x="216.7" y="16.8">AMS1117</text>
<text x="221.6" y="14.7">USB</text>
<text x="226.5" y="16.8">3V3</text>
<text x="226.6" y="14.7">when</text>
<text x="231.2" y="16.8">from</text>
<text x="232.4" y="14.7">5V</text>
<text x="235.9" y="14.7">present)</text>
<text x="236.7" y="16.8">BATT)</text>
<text x="194.9" y="18.8">(This</text>
<text x="200.7" y="18.8">will</text>
<text x="205.1" y="18.8">save</text>
<text x="210.6" y="18.8">more</text>
<text x="216.4" y="18.8">battery)</text>
<text x="228.6" y="82.9">(Only</text>
<text x="234.7" y="82.9">power</text>
<text x="241.4" y="82.9">USB</text>
<text x="246.4" y="82.9">peripherals</text>
<text x="258.2" y="82.9">when</text>
<text x="264.1" y="82.9">5V</text>
<text x="267.6" y="82.9">present)</text>
<text x="101.6" y="131.4">DTR=1</text>
<text x="109.1" y="131.4">RTS=1</text>
<text x="116.5" y="131.4">RST=1</text>
<text x="123.9" y="131.4">IO0=1</text>
<text x="101.6" y="133.5">DTR=0</text>
<text x="101.6" y="135.5">DTR=1</text>
<text x="101.6" y="137.5">DTR=0</text>
<text x="109.1" y="133.5">RTS=0</text>
<text x="109.1" y="135.5">RTS=0</text>
<text x="109.1" y="137.5">RTS=1</text>
<text x="116.5" y="133.5">RST=1</text>
<text x="116.5" y="135.5">RST=0</text>
<text x="116.5" y="137.5">RST=1</text>
<text x="123.9" y="133.5">IO0=1</text>
<text x="123.9" y="135.5">IO0=1</text>
<text x="123.9" y="137.5">IO0=0</text>
</g>
<g font-size="1.8" fill="#006464">
<text x="80" y="21.2">ESP+3V3</text>
<text x="194.2" y="21.2">+5V</text>
<text x="208.8" y="21.8">U9</text>
<text x="231.7" y="23.1">Q10</text>
<text x="243.1" y="23.1">Q12</text>
<text x="252.1" y="22.5">ESP+3V3</text>
<text x="87" y="25">C40</text>
<text x="203.5" y="24.4">AMS1117-3.3</text>
<text x="205.4" y="28.2">VI</text>
<text x="212.4" y="28.2">VO</text>
<text x="229.4" y="25">AO3401A</text>
<text x="240.8" y="25">AO3401A</text>
<text x="87" y="30.1">10u</text>
<text x="87.6" y="32.6">C1</text>
<text x="196.2" y="35.2">C43</text>
<text x="201.3" y="35.2">C44</text>
<text x="211" y="32.1" transform="rotate(-90 211 32.1)">GND</text>
<text x="219" y="35.2">C45</text>
<text x="224.1" y="35.2">C47</text>
<text x="257.4" y="34.3" transform="rotate(-90 257.4 34.3)">100K</text>
<text x="259.3" y="33.7" transform="rotate(-90 259.3 33.7)">R44</text>
<text x="86.4" y="37.7">100n</text>
<text x="92.6" y="39">GND</text>
<text x="125.1" y="39">U2</text>
<text x="196.2" y="37.1">10u</text>
<text x="201.3" y="37.1">100n</text>
<text x="219.1" y="37.1">100n 10u</text>
<text x="224.7" y="40.9">+5V</text>
<text x="42.3" y="42.8">EN</text>
<text x="85.3" y="44.1" transform="rotate(-90 85.3 44.1)">3V3</text>
<text x="101.2" y="45.3">U0RXD/GPIO44/CLK_OUT2</text>
<text x="101.5" y="42.8">U0TXD/GPIO43/CLK_OUT1</text>
<text x="208.1" y="42.1">GND</text>
<text x="229.2" y="43.4">R41</text>
<text x="229.2" y="45.3">100</text>
<text x="247" y="44.7">Q11</text>
<text x="247" y="46.6">AO3400A</text>
<text x="42.3" y="50.4">GPIO15/U0RTS/ADC2_CH4/XTAL_32K_P</text>
<text x="42.3" y="52.9">GPIO16/U0CTS/ADC2_CH5/XTAL_32K_N</text>
<text x="81.6" y="52.9">GPIO19/U1RTS/ADC2_CH8/CLK_OUT2/USB_D-</text>
<text x="81.6" y="50.4">GPIO20/U1CTS/ADC2_CH9/CLK_OUT1/USB_D+</text>
<text x="237.1" y="51.4" transform="rotate(-90 237.1 51.4)">100K</text>
<text x="239" y="50.8" transform="rotate(-90 239 50.8)">R42</text>
<text x="42.3" y="58">MTCK/GPIO39/CLK_OUT3/SUBSPICS1</text>
<text x="114.5" y="58">GPIO0/BOOT</text>
<text x="243.1" y="59.3">GND</text>
<text x="42.3" y="60.6">MTDO/GPIO40/CLK_OUT2</text>
<text x="42.3" y="63.1">MTDI/GPIO41/CLK_OUT1</text>
<text x="42.3" y="65.6">MTMS/GPIO42</text>
<text x="101" y="65.6">GPIO3/TOUCH3/ADC1_CH2</text>
<text x="101" y="63.1">GPIO2/TOUCH2/ADC1_CH1</text>
<text x="101" y="60.6">GPIO1/TOUCH1/ADC1_CH0</text>
<text x="198" y="64.4">+5V</text>
<text x="101" y="68.2">GPIO4/TOUCH4/ADC1_CH3</text>
<text x="101" y="70.7">GPIO5/TOUCH5/ADC1_CH4</text>
<text x="202.5" y="70.7">R45</text>
<text x="208.9" y="72">D19</text>
<text x="220.3" y="71.3">R40</text>
<text x="222.9" y="68.8">ESP+3V3</text>
<text x="101" y="73.3">GPIO6/TOUCH6/ADC1_CH5</text>
<text x="101" y="75.8">GPIO7/TOUCH7/ADC1_CH6</text>
<text x="203.1" y="72.6">1K</text>
<text x="209.3" y="73.9">BLUE</text>
<text x="215.2" y="73.9">LED</text>
<text x="219.7" y="73.3">100K</text>
<text x="229.2" y="77.7">FDC6333C</text>
<text x="68.8" y="83.4">GPIO10/TOUCH10/ADC1_CH9/FSPICS0/FSPIIO4/SUBSPICS0</text>
<text x="82.1" y="80.9">GPIO9/TOUCH9/ADC1_CH8/FSPIHD/SUBSPIHD</text>
<text x="89.1" y="78.3">GPIO8/TOUCH8/ADC1_CH7/SUBSPICS1</text>
<text x="229.2" y="79.6">Q9B</text>
<text x="69.1" y="88.5">GPIO12/TOUCH12/ADC2_CH1/FSPICLK/FSPIIO6/SUBSPICLK</text>
<text x="73.7" y="86">GPIO11/TOUCH11/ADC2_CH0/FSPID/FSPIIO5/SUBSPID</text>
<text x="175.1" y="84.7">USB</text>
<text x="180" y="84.7">Type-C</text>
<text x="187.6" y="88.5">VBUS</text>
<text x="188.2" y="84.7">Port</text>
<text x="202.5" y="86.6">R37</text>
<text x="202.6" y="88.5">100</text>
<text x="206.9" y="84.7">GND</text>
<text x="220.4" y="87.9">Q9A</text>
<text x="220.4" y="89.8">FDC6333C</text>
<text x="268.5" y="89.5">U11</text>
<text x="70.1" y="93.6">GPIO14/TOUCH14/ADC2_CH3/FSPIWP/FSPIDQS/SUBSPIWP</text>
<text x="73.6" y="91">GPIO13/TOUCH13/ADC2_CH2/FSPIQ/FSPIIO7/SUBSPIQ</text>
<text x="188.7" y="93.6">CC1</text>
<text x="210.4" y="94.6" transform="rotate(-90 210.4 94.6)">100K</text>
<text x="212.3" y="94" transform="rotate(-90 212.3 94)">R39</text>
<text x="248.2" y="94.8">GND</text>
<text x="252.3" y="92.8" transform="rotate(-90 252.3 92.8)">RI</text>
<text x="254.9" y="94.3" transform="rotate(-90 254.9 94.3)">CTS</text>
<text x="257.4" y="94.6" transform="rotate(-90 257.4 94.6)">DSR</text>
<text x="259.9" y="94.3" transform="rotate(-90 259.9 94.3)">RTS</text>
<text x="266.7" y="92.1">CH343P</text>
<text x="90.3" y="98.7">GPIO18/U1RXD/ADC2_CH7/CLK_OUT3</text>
<text x="101.3" y="96.1">GPIO17/U1TXD/ADC2_CH6</text>
<text x="119.5" y="101.2">GPIO21</text>
<text x="188.7" y="96.1">CC2</text>
<text x="189.6" y="101.2">D-</text>
<text x="203.4" y="101.9" transform="rotate(-90 203.4 101.9)">5.1K</text>
<text x="205.3" y="101.6" transform="rotate(-90 205.3 101.6)">R36</text>
<text x="207.2" y="99.4" transform="rotate(-90 207.2 99.4)">5.1K</text>
<text x="209.1" y="99.1" transform="rotate(-90 209.1 99.1)">R38</text>
<text x="227.9" y="99.3">C46</text>
<text x="248.2" y="97.4">VIO</text>
<text x="248.2" y="99.9">GND</text>
<text x="260.1" y="101.2">ACT#</text>
<text x="260.9" y="98.7">DCD</text>
<text x="261.2" y="96.1">DTR</text>
<text x="271" y="99.3">+5V</text>
<text x="100.4" y="103.7">GPIO38/FSPIWP/SUBSPIWP</text>
<text x="119.5" y="106.3">GPIO45</text>
<text x="189.6" y="106.3">D+</text>
<text x="189.6" y="103.7">D-</text>
<text x="216.4" y="103.1">GND</text>
<text x="228" y="103.1">100n</text>
<text x="248.2" y="102.5">VDD5</text>
<text x="248.2" y="105">TXD</text>
<text x="253.6" y="107.4" transform="rotate(-90 253.6 107.4)">RXD</text>
<text x="256.1" y="107.4" transform="rotate(-90 256.1 107.4)">V3</text>
<text x="258.7" y="107.4" transform="rotate(-90 258.7 107.4)">UD+</text>
<text x="259.8" y="103.7">VBUS</text>
<text x="261.2" y="107.4" transform="rotate(-90 261.2 107.4)">UD-</text>
<text x="268.6" y="106.3">C52</text>
<text x="42.3" y="108.8">SPIIO6/GPIO35/FSPID/SUBSPID</text>
<text x="42.3" y="111.4">SPIIO7/GPIO36/FSPICLK/SUBSPICLK</text>
<text x="42.3" y="113.9">SPIDQS/GPIO37/FSPIQ/SUBSPIQ</text>
<text x="90.1" y="113.9">GPIO48/SPICLK_N/SUBSPICLK_N_DIFF</text>
<text x="90.3" y="111.4">GPIO47/SPICLK_P/SUBSPICLK_P_DIFF</text>
<text x="119.5" y="108.8">GPIO46</text>
<text x="189.6" y="108.8">D+</text>
<text x="225.9" y="108.8">GND</text>
<text x="268.6" y="110.1">10u</text>
<text x="85.3" y="114.6" transform="rotate(-90 85.3 114.6)">GND</text>
<text x="98.4" y="117.7">ESP32-S3-WROOM-1-N16R8</text>
<text x="176.8" y="119.6" transform="rotate(-90 176.8 119.6)">SHIELD</text>
<text x="184.4" y="119.6" transform="rotate(-90 184.4 119.6)">GND</text>
<text x="187.4" y="116.4">SBU1</text>
<text x="187.4" y="119">SBU2</text>
<text x="255.2" y="117.1">C50</text>
<text x="82.4" y="126">GND</text>
<text x="191.2" y="122.8">J9</text>
<text x="220.9" y="125.3">CH334R</text>
<text x="244.5" y="124.7">Y1</text>
<text x="255.3" y="120.9">100n</text>
<text x="181.5" y="131.7">GND</text>
<text x="211.3" y="129.1">DM4</text>
<text x="211.3" y="131.7">DP4</text>
<text x="225.3" y="131.7">XO</text>
<text x="226.1" y="129.1">XI</text>
<text x="235.5" y="129.8">R43</text>
<text x="236.1" y="131.7">1K</text>
<text x="242.5" y="126.6">12MHz</text>
<text x="253.2" y="126.6">GND</text>
<text x="255.2" y="131">C51</text>
<text x="69.1" y="137.4">SW11</text>
<text x="211.3" y="134.2">DM3</text>
<text x="211.3" y="136.8">DP3</text>
<text x="221.8" y="136.8">VDD33</text>
<text x="224" y="134.2">GND</text>
<text x="250.8" y="136.8">C49</text>
<text x="255.8" y="134.8">NC</text>
<text x="45.7" y="138.7">ESP+3V3</text>
<text x="52.7" y="142.5">R32</text>
<text x="67.7" y="139.3">BTN_RST</text>
<text x="103.5" y="140.6">C41</text>
<text x="211.3" y="139.3">DM2</text>
<text x="211.3" y="141.8">DP2</text>
<text x="224" y="141.8">DPU</text>
<text x="225.6" y="139.3">V5</text>
<text x="236.2" y="141.2">C48</text>
<text x="251.3" y="140.6">NC</text>
<text x="52.7" y="144.4">10K</text>
<text x="59" y="146.9">C39</text>
<text x="75.4" y="148.2">GND</text>
<text x="98.9" y="147.5">GND</text>
<text x="104.1" y="146.9">1u</text>
<text x="121.2" y="148.8">R34</text>
<text x="211.3" y="144.4">DM1</text>
<text x="211.3" y="146.9">DP1 RESET#/CDP</text>
<text x="223.8" y="144.4">DMU</text>
<text x="237.5" y="145">1u</text>
<text x="57" y="155.8">GND</text>
<text x="69.1" y="155.8">SW12</text>
<text x="97.8" y="150.7">MMBT3904</text>
<text x="105.2" y="152.6">Q5</text>
<text x="121.2" y="150.7">12K</text>
<text x="224.7" y="150.7">U10</text>
<text x="243.7" y="152">GND</text>
<text x="45.7" y="156.4">ESP+3V3</text>
<text x="52.7" y="160.2">R33</text>
<text x="67.8" y="157.7">BTN_IO0</text>
<text x="52.7" y="162.2">10K</text>
<text x="75.4" y="166.6">GND</text>
<text x="97.8" y="167.2">MMBT3904</text>
<text x="105.2" y="165.3">Q8</text>
<text x="121.2" y="165.3">R35</text>
<text x="121.2" y="167.2">12K</text>
<text x="103.5" y="171">C42</text>
<text x="98.9" y="178">GND</text>
<text x="104" y="177.4">NC</text>
</g>
<g font-size="1.8" fill="#a90000">
<text x="203.1" y="27.1">3</text>
<text x="215.8" y="27.1">2</text>
<text x="229.2" y="27.1">2</text>
<text x="236.8" y="27.1">3</text>
<text x="240.6" y="27.1">3</text>
<text x="248.2" y="27.1">2</text>
<text x="209.9" y="34.4" transform="rotate(-90 209.9 34.4)">1</text>
<text x="233.4" y="34.4" transform="rotate(-90 233.4 34.4)">1</text>
<text x="244.9" y="34.4" transform="rotate(-90 244.9 34.4)">1</text>
<text x="39.3" y="41.7">3</text>
<text x="84.2" y="38.8" transform="rotate(-90 84.2 38.8)">2</text>
<text x="127.6" y="41.7">37</text>
<text x="244.9" y="41.3" transform="rotate(-90 244.9 41.3)">3</text>
<text x="127.6" y="44.2">36</text>
<text x="238.1" y="44.2">1</text>
<text x="39.3" y="49.3">8</text>
<text x="39.3" y="51.8">9</text>
<text x="127.6" y="51.8">13</text>
<text x="127.6" y="49.3">14</text>
<text x="244.9" y="49" transform="rotate(-90 244.9 49)">2</text>
<text x="38.7" y="56.9">32</text>
<text x="38.7" y="59.4">33</text>
<text x="127.6" y="56.9">27</text>
<text x="127.6" y="59.4">39</text>
<text x="38.7" y="62">34</text>
<text x="38.7" y="64.5">35</text>
<text x="127.6" y="64.5">15</text>
<text x="127.6" y="62">38</text>
<text x="128.2" y="67.1">4</text>
<text x="128.2" y="69.6">5</text>
<text x="127.6" y="77.2">12</text>
<text x="128.2" y="72.1">6</text>
<text x="128.2" y="74.7">7</text>
<text x="220.3" y="77.9">3</text>
<text x="227.1" y="75" transform="rotate(-90 227.1 75)">2</text>
<text x="127.6" y="79.8">17</text>
<text x="127.6" y="82.3">18</text>
<text x="227.1" y="82.6" transform="rotate(-90 227.1 82.6)">4</text>
<text x="127.6" y="84.8">19</text>
<text x="127.6" y="87.4">20</text>
<text x="127.6" y="89.9">21</text>
<text x="195" y="87.4">A4</text>
<text x="211.4" y="87.4">1</text>
<text x="218.2" y="84.5" transform="rotate(-90 218.2 84.5)">6</text>
<text x="127.6" y="95">10</text>
<text x="127.6" y="92.5">22</text>
<text x="194.9" y="95">B5</text>
<text x="195" y="92.5">A5</text>
<text x="218.2" y="92.1" transform="rotate(-90 218.2 92.1)">5</text>
<text x="245.1" y="93.7">17</text>
<text x="251.2" y="90.2" transform="rotate(-90 251.2 90.2)">16</text>
<text x="253.7" y="90.2" transform="rotate(-90 253.7 90.2)">15</text>
<text x="256.3" y="90.2" transform="rotate(-90 256.3 90.2)">14</text>
<text x="258.8" y="90.2" transform="rotate(-90 258.8 90.2)">13</text>
<text x="265.4" y="95">12</text>
<text x="127.6" y="97.5">11</text>
<text x="127.6" y="100.1">23</text>
<text x="195" y="100.1">A7</text>
<text x="245.7" y="96.3">1</text>
<text x="245.7" y="98.8">2</text>
<text x="245.7" y="101.3">3</text>
<text x="265.4" y="100.1">10</text>
<text x="265.4" y="97.5">11</text>
<text x="38.7" y="107.7">28</text>
<text x="127.6" y="107.7">16</text>
<text x="127.6" y="105.2">26</text>
<text x="127.6" y="102.6">31</text>
<text x="194.9" y="107.7">B6</text>
<text x="194.9" y="102.6">B7</text>
<text x="195" y="105.2">A6</text>
<text x="245.7" y="103.9">4</text>
<text x="266" y="102.6">9</text>
<text x="38.7" y="110.2">29</text>
<text x="38.7" y="112.8">30</text>
<text x="127.6" y="110.2">24</text>
<text x="127.6" y="112.8">25</text>
<text x="252.5" y="109.9" transform="rotate(-90 252.5 109.9)">5</text>
<text x="255" y="109.9" transform="rotate(-90 255 109.9)">6</text>
<text x="257.6" y="109.9" transform="rotate(-90 257.6 109.9)">7</text>
<text x="260.1" y="109.9" transform="rotate(-90 260.1 109.9)">8</text>
<text x="84.2" y="117.5" transform="rotate(-90 84.2 117.5)">1</text>
<text x="194.9" y="117.9">B8</text>
<text x="195" y="115.3">A8</text>
<text x="175.6" y="124.5" transform="rotate(-90 175.6 124.5)">S1</text>
<text x="183.3" y="124.4" transform="rotate(-90 183.3 124.4)">A1</text>
<text x="208.8" y="128">1</text>
<text x="208.8" y="130.6">2</text>
<text x="228.6" y="130.6">15</text>
<text x="228.6" y="128">16</text>
<text x="208.8" y="133.1">3</text>
<text x="208.8" y="135.6">4</text>
<text x="228.6" y="135.6">13</text>
<text x="228.6" y="133.1">14</text>
<text x="208.8" y="138.2">5</text>
<text x="208.8" y="140.7">6</text>
<text x="208.8" y="143.3">7</text>
<text x="228.6" y="143.3">10</text>
<text x="228.6" y="140.7">11</text>
<text x="228.6" y="138.2">12</text>
<text x="111.8" y="146.8" transform="rotate(-90 111.8 146.8)">3</text>
<text x="208.8" y="145.8">8</text>
<text x="229.2" y="145.8">9</text>
<text x="111.8" y="154.4" transform="rotate(-90 111.8 154.4)">2</text>
<text x="113.9" y="151.8">1</text>
<text x="111.8" y="163.3" transform="rotate(-90 111.8 163.3)">2</text>
<text x="111.8" y="170.9" transform="rotate(-90 111.8 170.9)">3</text>
<text x="113.9" y="168.4">1</text>
</g>
<g font-size="1.8" fill="#725600">
<text x="266.3" y="28.2">ESP_3V3</text>
<text x="29.4" y="44.7">RESET</text>
<text x="133.5" y="45.9">U0RxD</text>
<text x="30.2" y="50.4">GPIO15</text>
<text x="30.2" y="52.9">GPIO16</text>
<text x="30.2" y="58">GPIO39</text>
<text x="30.2" y="63.1">GPIO41</text>
<text x="30.2" y="65.6">GPIO42</text>
<text x="30.2" y="60.6">GPIO40</text>
<text x="131.6" y="63.1">GPIO2</text>
<text x="131.6" y="65.6">GPIO3</text>
<text x="131.6" y="60.6">GPIO1</text>
<text x="131.6" y="68.2">GPIO4</text>
<text x="131.6" y="70.7">GPIO5</text>
<text x="202.1" y="68.8">VBUS</text>
<text x="131.6" y="75.8">GPIO7</text>
<text x="131.6" y="73.3">GPIO6</text>
<text x="131.6" y="78.3">GPIO8</text>
<text x="131.6" y="83.4">GPIO10</text>
<text x="131.6" y="80.9">GPIO9</text>
<text x="131.6" y="86">GPIO11</text>
<text x="131.6" y="88.5">GPIO12</text>
<text x="131.6" y="91">GPIO13</text>
<text x="131.6" y="93.6">GPIO14</text>
<text x="131.6" y="96.1">GPIO17</text>
<text x="131.6" y="98.7">GPIO18</text>
<text x="131.6" y="101.2">GPIO21</text>
<text x="131.6" y="103.7">GPIO38</text>
<text x="131.6" y="106.3">GPIO45</text>
<text x="131.6" y="113.9">GPIO48</text>
<text x="131.6" y="108.8">GPIO46</text>
<text x="131.6" y="111.4">GPIO47</text>
<text x="86.6" y="120.2">GND</text>
</g>
<g font-size="1.8" fill="#0f0f0f">
<text x="29.6" y="41.6">ESP_EN</text>
<text x="132.1" y="41.6">CH343_RxD</text>
<text x="133.5" y="40.2">U0TxD</text>
<text x="132.1" y="44.1">CH343_TxD</text>
<text x="133.5" y="47.9">GPIO20</text>
<text x="132.1" y="49.2">ESP32_D+</text>
<text x="132.1" y="51.7">ESP32_D-</text>
<text x="133.5" y="53.6">GPIO19</text>
<text x="132.1" y="56.8">ESP_IO0</text>
<text x="133.5" y="55.5">GPIO0</text>
<text x="259.1" y="86.6">UART_RTS</text>
<text x="268.6" y="94.9">UART_DTR</text>
<text x="239.3" y="107.5">GND</text>
<text x="201.9" y="110.8">USBC_D-</text>
<text x="201.9" y="112.7">USBC_D+</text>
<text x="204.3" y="108.8">GND</text>
<text x="233.5" y="110.8">CH343_RxD</text>
<text x="233.8" y="108.9">CH343_TxD</text>
<text x="263.5" y="119.7">CH343_D+</text>
<text x="263.5" y="117.8">CH343_D-</text>
<text x="266.6" y="116.4">GND</text>
<text x="112.4" y="143.8">ESP_EN</text>
<text x="197.4" y="138.1">CH343_D-</text>
<text x="197.4" y="140.6">CH343_D+</text>
<text x="197.6" y="143.2">ESP32_D-</text>
<text x="64.8" y="145.7">ESP_EN</text>
<text x="128.9" y="149.5">UART_DTR</text>
<text x="197.6" y="145.7">ESP32_D+</text>
<text x="233.7" y="150.1">USBC_D+</text>
<text x="233.7" y="152.1">USBC_D-</text>
<text x="64.8" y="165.4">ESP_IO0</text>
<text x="128.9" y="166">UART_RTS</text>
<text x="112.4" y="171.7">ESP_IO0</text>
</g>
<text font-size="1.8" fill="#009600" x="59.1" y="150.7">100n</text>
<g font-size="1.1" fill="#a90000">
<text x="243" y="129.9">4</text>
<text x="245.5" y="128.8" transform="rotate(-90 245.5 128.8)">3</text>
<text x="247.5" y="129.9">2</text>
<text x="245.5" y="132.6" transform="rotate(-90 245.5 132.6)">1</text>
</g>
</svg>
